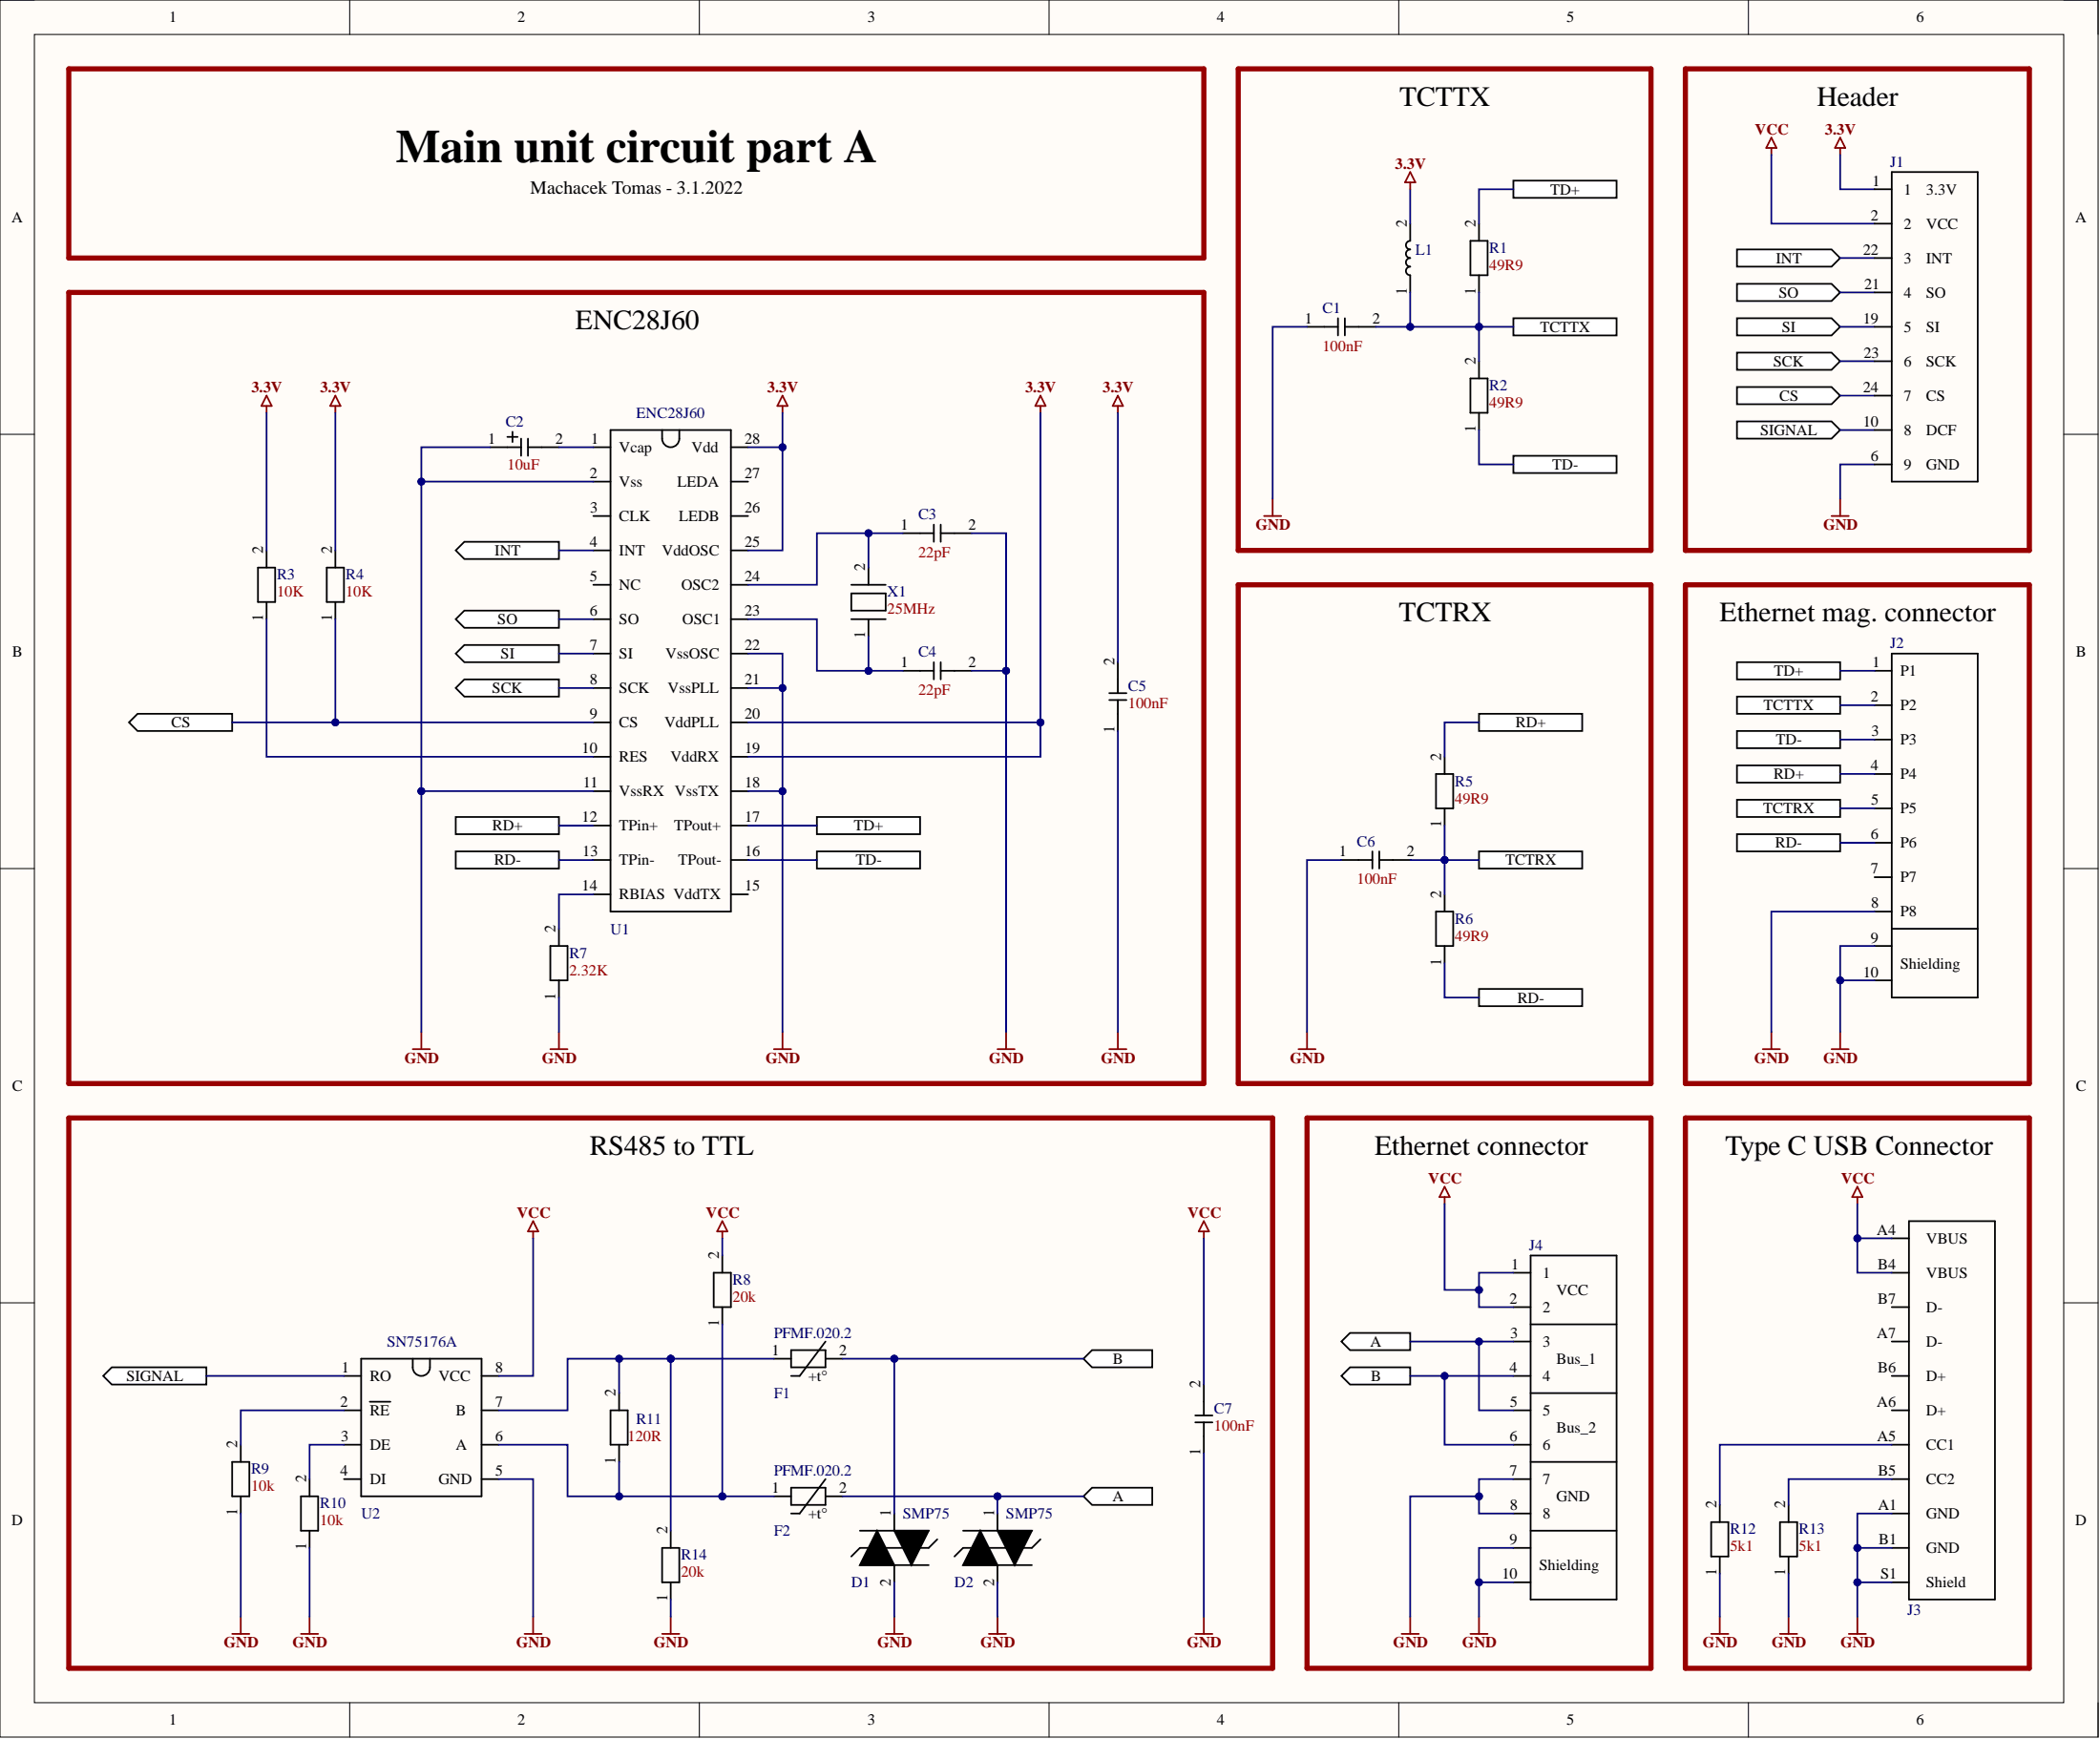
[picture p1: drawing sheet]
<svg xmlns="http://www.w3.org/2000/svg" width="310mm" height="256mm" viewBox="0 0 310 256" stroke-linecap="round" stroke-linejoin="round" font-family="sans-serif">
<path d="M0 0h309.5v256.2h-309.5z" fill-rule="evenodd" fill="#fffcf8"/>
<path d="M0 0h309.5v256.2h-309.5z" fill="none" stroke="#000" stroke-width=".14"/>
<path d="M5.1 5.1h299.3v246h-299.3z" fill-rule="evenodd" fill="#fffcf8"/>
<g fill="none" stroke="#000" stroke-width=".14">
<path d="M0 0h5.1M5.1 5.1h299.3v246h-299.3zM51.6 0v5.1M103.2 0v5.1M154.7 0v5.1M206.3 0v5.1M257.9 0v5.1M304.4 0h5.1v5.1M0 64.1h5.1M304.4 64.1h5.1M0 128.1h5.1M304.4 128.1h5.1"/>
<path d="M0 192.1h5.1M304.4 192.1h5.1M51.6 251.1v5.1M103.2 251.1v5.1M154.7 251.1v5.1M206.3 251.1v5.1M257.9 251.1v5.1M309.5 251.1v5.1"/>
</g>
<path d="M256.2 97.7h15.2v2.5h-15.2z" fill-rule="evenodd" fill="#fff"/>
<path d="M256.2 97.7h15.2v2.5h-15.2z" fill="none" stroke="#000" stroke-width=".25"/>
<path d="M256.2 102.7h15.2v2.6h-15.2z" fill-rule="evenodd" fill="#fff"/>
<path d="M256.2 102.7h15.2v2.6h-15.2z" fill="none" stroke="#000" stroke-width=".25"/>
<path d="M256.2 107.8h15.2v2.5h-15.2z" fill-rule="evenodd" fill="#fff"/>
<path d="M256.2 107.8h15.2v2.5h-15.2z" fill="none" stroke="#000" stroke-width=".25"/>
<path d="M256.2 112.9h15.2v2.5h-15.2z" fill-rule="evenodd" fill="#fff"/>
<path d="M256.2 112.9h15.2v2.5h-15.2z" fill="none" stroke="#000" stroke-width=".25"/>
<path d="M256.2 118h15.2v2.5h-15.2z" fill-rule="evenodd" fill="#fff"/>
<path d="M256.2 118h15.2v2.5h-15.2z" fill="none" stroke="#000" stroke-width=".25"/>
<path d="M256.2 123h15.2v2.6h-15.2z" fill-rule="evenodd" fill="#fff"/>
<path d="M216.9 35.5h2.5v5.1h-2.5zM218.1 33v2.5M192.8 48.2h4.5M197.3 46.9v2.6M198.4 46.9v2.6M198.4 48.2h4.5M216.9 55.8h2.5v5.1h-2.5zM218.1 40.6v2.5M218.1 53.3v2.5M218.1 60.9v2.5M256.2 123h15.2v2.6h-15.2z" fill="none" stroke="#000" stroke-width=".25"/>
<path d="M260 154.7h2.5M261.3 152.2v2.5M270.1 154.7h2.6M271.4 152.2v2.5" fill="none" stroke="#800000" stroke-width=".25"/>
<path d="M223.2 26.6h15.2v2.6h-15.2z" fill-rule="evenodd" fill="#fff"/>
<path d="M223.2 26.6h15.2v2.6h-15.2z" fill="none" stroke="#000" stroke-width=".25"/>
<path d="M223.2 46.9h15.2v2.6h-15.2z" fill-rule="evenodd" fill="#fff"/>
<path d="M223.2 46.9h15.2v2.6h-15.2z" fill="none" stroke="#000" stroke-width=".25"/>
<path d="M223.2 67.2h15.2v2.6h-15.2z" fill-rule="evenodd" fill="#fff"/>
<path d="M223.2 67.2h15.2v2.6h-15.2zM211.8 114.1h2.5v5.1h-2.5zM213.1 111.6v2.5M213.1 119.2v2.6M197.9 126.8h4.5M202.4 125.6v2.5M203.4 125.6v2.5M203.4 126.8h4.6M211.8 134.4h2.5v5.1h-2.5zM213.1 131.9v2.5M213.1 139.5v2.5" fill="none" stroke="#000" stroke-width=".25"/>
<path d="M186.4 76.1h2.6M187.7 73.6v2.5" fill="none" stroke="#800000" stroke-width=".25"/>
<path d="M218.1 105.3h15.3v2.5h-15.3z" fill-rule="evenodd" fill="#fff"/>
<path d="M218.1 105.3h15.3v2.5h-15.3z" fill="none" stroke="#000" stroke-width=".25"/>
<path d="M218.1 125.6h15.3v2.5h-15.3z" fill-rule="evenodd" fill="#fff"/>
<path d="M218.1 125.6h15.3v2.5h-15.3z" fill="none" stroke="#000" stroke-width=".25"/>
<path d="M218.1 145.9h15.3v2.5h-15.3z" fill-rule="evenodd" fill="#fff"/>
<path d="M208 33v2.5a.63 .63 0 0 0-.6 .7 .63 .63 0 0 0 .6 .6 .63 .63 0 0 0-.6 .6 .63 .63 0 0 0 .6 .7 .63 .63 0 0 0-.6 .6 .63 .63 0 0 0 .6 .6 .63 .63 0 0 0-.6 .7 .63 .63 0 0 0 .6 .6v2.5M38 83.7h2.6v5.1h-2.6zM39.3 81.2v2.5M39.3 88.8v2.5M48.2 83.7h2.5v5.1h-2.5zM49.5 81.2v2.5M49.5 88.8v2.5M81.2 139.5h2.5v5.1h-2.5zM82.4 137v2.5M82.4 144.6v2.5M218.1 145.9h15.3v2.5h-15.3z" fill="none" stroke="#000" stroke-width=".25"/>
<path d="M60.9 154.7h2.5M62.1 152.2v2.5M81.2 154.7h2.5M82.4 152.2v2.5M191.5 154.7h2.5M192.8 152.2v2.5" fill="none" stroke="#800000" stroke-width=".25"/>
<path d="M67.2 81.2l1.3-1.3h13.9v2.5h-13.9z" fill-rule="evenodd" fill="#fff"/>
<path d="M67.2 81.2l1.3-1.3h13.9v2.5h-13.9z" fill="none" stroke="#000" stroke-width=".25"/>
<path d="M67.2 91.3l1.3-1.2h13.9v2.5h-13.9z" fill-rule="evenodd" fill="#fff"/>
<path d="M67.2 91.3l1.3-1.2h13.9v2.5h-13.9z" fill="none" stroke="#000" stroke-width=".25"/>
<path d="M67.2 96.4l1.3-1.3h13.9v2.6h-13.9z" fill-rule="evenodd" fill="#fff"/>
<path d="M67.2 96.4l1.3-1.3h13.9v2.6h-13.9z" fill="none" stroke="#000" stroke-width=".25"/>
<path d="M67.2 101.5l1.3-1.3h13.9v2.5h-13.9z" fill-rule="evenodd" fill="#fff"/>
<path d="M67.2 101.5l1.3-1.3h13.9v2.5h-13.9z" fill="none" stroke="#000" stroke-width=".25"/>
<path d="M19 106.5l1.3-1.2h13.9v2.5h-13.9z" fill-rule="evenodd" fill="#fff"/>
<path d="M19 106.5l1.3-1.2h13.9v2.5h-13.9z" fill="none" stroke="#000" stroke-width=".25"/>
<path d="M67.2 120.5h15.2v2.5h-15.2z" fill-rule="evenodd" fill="#fff"/>
<path d="M67.2 120.5h15.2v2.5h-15.2z" fill="none" stroke="#000" stroke-width=".25"/>
<path d="M67.2 125.6h15.2v2.5h-15.2z" fill-rule="evenodd" fill="#fff"/>
<path d="M133.2 78.6h4.5M137.7 77.4v2.5M138.8 77.4v2.5M138.8 78.6h4.5M133.2 98.9h4.5M137.7 97.7v2.5M138.8 97.7v2.5M138.8 98.9h4.5M67.2 125.6h15.2v2.5h-15.2z" fill="none" stroke="#000" stroke-width=".25"/>
<path d="M115.4 58.3l.8 1.6h-1.5zM115.4 59.9v1M114.1 154.7h2.6M115.4 152.2v2.5M147.1 154.7h2.6M148.4 152.2v2.5" fill="none" stroke="#800000" stroke-width=".25"/>
<path d="M120.5 120.5h15.2v2.5h-15.2z" fill-rule="evenodd" fill="#fff"/>
<path d="M120.5 120.5h15.2v2.5h-15.2z" fill="none" stroke="#000" stroke-width=".25"/>
<path d="M120.5 125.6h15.2v2.5h-15.2z" fill-rule="evenodd" fill="#fff"/>
<path d="M120.5 125.6h15.2v2.5h-15.2z" fill="none" stroke="#000" stroke-width=".25"/>
<path d="M15.2 202.9l1.3-1.2h13.9v2.5h-13.9z" fill-rule="evenodd" fill="#fff"/>
<path d="M15.2 202.9l1.3-1.2h13.9v2.5h-13.9zM90 208h2.6v5.1h-2.6zM91.3 205.5v2.5M91.3 213.1v2.5" fill="none" stroke="#000" stroke-width=".25"/>
<path d="M78.6 180.1l.8 1.5h-1.5zM78.6 181.6v1M78.6 238.4v2.6M77.4 241h2.5" fill="none" stroke="#800000" stroke-width=".25"/>
<path d="M159.8 200.4l1.3-1.3h8.9v2.6h-8.9z" fill-rule="evenodd" fill="#fff"/>
<path d="M159.8 200.4l1.3-1.3h8.9v2.6h-8.9z" fill="none" stroke="#000" stroke-width=".25"/>
<path d="M159.8 220.7l1.3-1.3h8.9v2.5h-8.9z" fill-rule="evenodd" fill="#fff"/>
<g fill="none" stroke="#000" stroke-width=".25">
<path d="M164.9 97.7v4.5M163.6 103.2h2.5M163.6 102.2h2.5M164.9 103.2v4.6M105.3 187.7h2.5v5.1h-2.5zM106.5 185.2v2.5M106.5 192.8v2.5M116.7 199.1h5.1v2.6h-5.1zM121.8 197.9l-3.8 5h-1.3M34.2 215.6h2.6v5.1h-2.6zM35.5 213.1v2.5M45.7 218.1v2.6"/>
<path d="M114.1 200.4h2.6M116.7 219.4h5.1v2.5h-5.1zM121.8 200.4h2.5M121.8 218.1l-3.8 5.1h-1.3M176.3 209.8h2.5M176.3 208.8h2.5M177.6 204.2v4.6M177.6 209.8v4.5M35.5 220.7v2.5M44.4 220.7h2.5v5.1h-2.5zM45.7 225.8v2.5M97.7 228.3h2.5v5.1h-2.5z"/>
<path d="M98.9 225.8v2.5M98.9 233.4v2.5M114.1 220.7h2.6M121.8 220.7h2.5M126.8 225.8h10.2M126.8 230.8h10.2M129.4 225.8l2.5 5h-5.1zM131.9 225.8h5.1l-2.6 5zM131.9 223.2v2.6M131.9 230.8v2.6M138.2 227l-1.2 1.3h-10.2l-1.2 1.3M142 225.8h10.2"/>
<path d="M142 230.8h10.2M144.6 225.8l2.5 5h-5.1zM147.1 225.8h5.1l-2.5 5zM147.1 223.2v2.6M147.1 230.8v2.6M153.5 227l-1.3 1.3h-10.2l-1.2 1.3M159.8 220.7l1.3-1.3h8.9v2.5h-8.9z"/>
</g>
<path d="M129.4 225.8l2.5 5h-5.1zM131.9 225.8h5.1l-2.6 5zM144.6 225.8l2.5 5h-5.1zM147.1 225.8h5.1l-2.5 5z" fill="#000"/>
<g fill="none" stroke="#800000" stroke-width=".25">
<path d="M163.6 154.7h2.5M164.9 152.2v2.5M213.1 175l.7 1.5h-1.5zM213.1 176.5v1.1M106.5 180.1l.8 1.5h-1.5zM106.5 181.6v1M177.6 180.1l.7 1.5h-1.5zM177.6 181.6v1M98.9 238.4v2.6M131.9 238.4v2.6M147.1 238.4v2.6M177.6 238.4v2.6"/>
<path d="M208 238.4v2.6M218.1 238.4v2.6M97.7 241h2.5M130.6 241h2.6M145.9 241h2.5M176.3 241h2.5M206.7 241h2.6M216.9 241h2.5"/>
</g>
<path d="M197.9 202.9l1.2-1.2h8.9v2.5h-8.9z" fill-rule="evenodd" fill="#fff"/>
<path d="M197.9 202.9l1.2-1.2h8.9v2.5h-8.9z" fill="none" stroke="#000" stroke-width=".25"/>
<path d="M197.9 197.9l1.2-1.3h8.9v2.5h-8.9z" fill-rule="evenodd" fill="#fff"/>
<g fill="none" stroke="#000" stroke-width=".25">
<path d="M125.6 87.5h5v2.6h-5zM125.6 91.3h5M125.6 86.2h5M128.1 83.7v2.5M128.1 91.3v2.6M197.9 197.9l1.2-1.3h8.9v2.5h-8.9zM223.2 187.7h2.6M223.2 192.8h2.6M223.2 197.9h2.6M225.8 185.2h12.6v50.7h-12.6zM225.8 195.3h12.6M223.2 202.9h2.6"/>
<path d="M223.2 208h2.6M223.2 213.1h2.6M223.2 218.1h2.6M225.8 205.5h12.6M225.8 215.6h12.6M223.2 223.2h2.6M223.2 228.3h2.6M223.2 233.4h2.6M225.8 225.8h12.6M252.4 224.5h2.5v5.1h-2.5zM253.7 221.9v2.6M253.7 229.6v2.5"/>
<path d="M262.5 224.5h2.6v5.1h-2.6zM263.8 221.9v2.6M263.8 229.6v2.5"/>
</g>
<path d="M273.9 175l.8 1.5h-1.5zM273.9 176.5v1.1M253.7 238.4v2.6M263.8 238.4v2.6M273.9 238.4v2.6M252.4 241h2.5M262.5 241h2.6M272.7 241h2.5" fill="none" stroke="#800000" stroke-width=".25"/>
<path d="M248.6 86.2h50.7v73.6h-50.7zM10.1 164.9h177.6v81.1h-177.6zM192.8 164.9h50.7v81.1h-50.7zM248.6 164.9h50.7v81.1h-50.7z" fill="none" stroke="#980000" stroke-width=".76"/>
<path d="M256.2 36.8h13.9l1.3 1.3-1.3 1.2h-13.9z" fill-rule="evenodd" fill="#fff"/>
<path d="M256.2 36.8h13.9l1.3 1.3-1.3 1.2h-13.9z" fill="none" stroke="#000" stroke-width=".25"/>
<path d="M271.4 20.3l.8 1.5h-1.5zM271.4 21.8v1M270.1 76.1h2.6M271.4 73.6v2.5" fill="none" stroke="#800000" stroke-width=".25"/>
<path d="M256.2 57.1h13.9l1.3 1.2-1.3 1.3h-13.9z" fill-rule="evenodd" fill="#fff"/>
<path d="M256.2 57.1h13.9l1.3 1.2-1.3 1.3h-13.9z" fill="none" stroke="#000" stroke-width=".25"/>
<path d="M256.2 52h13.9l1.3 1.3-1.3 1.2h-13.9z" fill-rule="evenodd" fill="#fff"/>
<path d="M256.2 52h13.9l1.3 1.3-1.3 1.2h-13.9z" fill="none" stroke="#000" stroke-width=".25"/>
<path d="M256.2 46.9h13.9l1.3 1.3-1.3 1.3h-13.9z" fill-rule="evenodd" fill="#fff"/>
<path d="M256.2 46.9h13.9l1.3 1.3-1.3 1.3h-13.9z" fill="none" stroke="#000" stroke-width=".25"/>
<path d="M256.2 41.9h13.9l1.3 1.2-1.3 1.3h-13.9z" fill-rule="evenodd" fill="#fff"/>
<g fill="none" stroke="#000" stroke-width=".25">
<path d="M256.2 41.9h13.9l1.3 1.2-1.3 1.3h-13.9zM276.5 98.9h2.5M279 96.4h12.7v50.7h-12.7zM276.5 104h2.5M276.5 109.1h2.5M276.5 114.1h2.5M276.5 119.2h2.5M276.5 124.3h2.5M276.5 129.4h2.5M276.5 134.4h2.5M276.5 139.5h2.5M279 137h12.7"/>
<path d="M276.5 144.6h2.5"/>
</g>
<path d="M10.1 10.2h167.5v27.9h-167.5zM182.6 10.2h60.9v71h-60.9zM248.6 10.2h50.7v71h-50.7zM10.1 43.1h167.5v116.7h-167.5zM182.6 86.2h60.9v73.6h-60.9z" fill="none" stroke="#980000" stroke-width=".76"/>
<path d="M256.2 62.2h13.9l1.3 1.2-1.3 1.3h-13.9z" fill-rule="evenodd" fill="#fff"/>
<g fill="none" stroke="#000" stroke-width=".25">
<path d="M87.5 66h2.5M87.5 71h2.5M87.5 76.1h2.5M90 63.4h17.8v71h-17.8zM97.7 63.4v1.3a1.27 1.27 0 0 0 1.2 1.3 1.27 1.27 0 0 0 1.3-1.3v-1.3M107.8 66h2.5M107.8 71h2.5M107.8 76.1h2.5M256.2 62.2h13.9l1.3 1.2-1.3 1.3h-13.9zM87.5 81.2h2.5M87.5 86.2h2.5M87.5 91.3h2.5"/>
<path d="M87.5 96.4h2.5M107.8 81.2h2.5M107.8 86.2h2.5M107.8 91.3h2.5M107.8 96.4h2.5M87.5 101.5h2.5M87.5 106.5h2.5M87.5 111.6h2.5M87.5 116.7h2.5M107.8 101.5h2.5M107.8 106.5h2.5M107.8 111.6h2.5"/>
<path d="M107.8 116.7h2.5M87.5 121.8h2.5M87.5 126.8h2.5M87.5 131.9h2.5M107.8 121.8h2.5M107.8 126.8h2.5M107.8 131.9h2.5M50.7 202.9h2.6M50.7 208h2.6M50.7 213.1h2.6M50.7 218.1h2.6M53.3 200.4h17.7v20.3h-17.7z"/>
<path d="M54.5 206.7h3.1M60.9 200.4v1.3a1.27 1.27 0 0 0 1.2 1.2 1.27 1.27 0 0 0 1.3-1.2v-1.3M71 202.9h2.6M71 208h2.6M71 213.1h2.6M71 218.1h2.6"/>
</g>
<path d="M39.3 58.3l.8 1.6h-1.5zM39.3 59.9v1M49.5 58.3l.7 1.6h-1.5zM49.5 59.9v1M153.5 58.3l.7 1.6h-1.5zM153.5 59.9v1M164.9 58.3l.7 1.6h-1.5zM164.9 59.9v1M35.5 238.4v2.6M45.7 238.4v2.6M34.2 241h2.6M44.4 241h2.5" fill="none" stroke="#800000" stroke-width=".25"/>
<path d="M271.4 98.9h5.1M271.4 104h5.1M271.4 109.1h5.1M271.4 114.1h5.1M271.4 119.2h5.1M271.4 124.3h5.1M276.5 144.6h-5.1v7.6" fill="none" stroke="#000080" stroke-width=".25"/>
<circle cx="271.4" cy="144.6" r=".51" fill="#000080"/>
<circle cx="271.4" cy="144.6" r=".51" fill="none" stroke="#000080" stroke-width=".14"/>
<path d="M276.5 139.5h-5.1v5.1" fill="none" stroke="#000080" stroke-width=".25"/>
<circle cx="271.4" cy="144.6" r=".51" fill="#000080"/>
<circle cx="271.4" cy="144.6" r=".51" fill="none" stroke="#000080" stroke-width=".14"/>
<path d="M223.2 27.9h-5.1v5.1M192.8 48.2h-5.1v25.4M218.1 48.2h5.1M218.1 63.4v5.1h5.1M276.5 134.4h-15.2v17.8" fill="none" stroke="#000080" stroke-width=".25"/>
<circle cx="218.1" cy="48.2" r=".51" fill="#000080"/>
<circle cx="218.1" cy="48.2" r=".51" fill="none" stroke="#000080" stroke-width=".14"/>
<path d="M208 126.8h5.1" fill="none" stroke="#000080" stroke-width=".25"/>
<circle cx="213.1" cy="126.8" r=".51" fill="#000080"/>
<circle cx="213.1" cy="126.8" r=".51" fill="none" stroke="#000080" stroke-width=".14"/>
<path d="M218.1 106.5h-5v5.1M197.9 126.8h-5.1v25.4M213.1 126.8h5M213.1 142v5.1h5" fill="none" stroke="#000080" stroke-width=".25"/>
<circle cx="213.1" cy="126.8" r=".51" fill="#000080"/>
<circle cx="213.1" cy="126.8" r=".51" fill="none" stroke="#000080" stroke-width=".14"/>
<path d="M208 27.9v5.1M208 43.1v5.1" fill="none" stroke="#000080" stroke-width=".25"/>
<circle cx="208" cy="48.2" r=".51" fill="#000080"/>
<circle cx="208" cy="48.2" r=".51" fill="none" stroke="#000080" stroke-width=".14"/>
<path d="M49.5 91.3v15.2h38M87.5 131.9h-5.1v5.1M82.4 147.1v5.1" fill="none" stroke="#000080" stroke-width=".25"/>
<circle cx="49.5" cy="106.5" r=".51" fill="#000080"/>
<circle cx="49.5" cy="106.5" r=".51" fill="none" stroke="#000080" stroke-width=".14"/>
<path d="M39.3 60.9v20.3M49.5 60.9v20.3M39.3 91.3v20.3h48.2M62.1 116.7h25.4" fill="none" stroke="#000080" stroke-width=".25"/>
<circle cx="62.1" cy="116.7" r=".51" fill="#000080"/>
<circle cx="62.1" cy="116.7" r=".51" fill="none" stroke="#000080" stroke-width=".14"/>
<path d="M34.2 106.5h15.3" fill="none" stroke="#000080" stroke-width=".25"/>
<circle cx="49.5" cy="106.5" r=".51" fill="#000080"/>
<circle cx="49.5" cy="106.5" r=".51" fill="none" stroke="#000080" stroke-width=".14"/>
<path d="M115.4 60.9v5.1h-5.1" fill="none" stroke="#000080" stroke-width=".25"/>
<circle cx="115.4" cy="66" r=".51" fill="#000080"/>
<circle cx="115.4" cy="66" r=".51" fill="none" stroke="#000080" stroke-width=".14"/>
<path d="M115.4 66v15.2h-5.1" fill="none" stroke="#000080" stroke-width=".25"/>
<circle cx="115.4" cy="66" r=".51" fill="#000080"/>
<circle cx="115.4" cy="66" r=".51" fill="none" stroke="#000080" stroke-width=".14"/>
<path d="M143.3 78.6h5.1v20.3h-5.1" fill="none" stroke="#000080" stroke-width=".25"/>
<circle cx="148.4" cy="98.9" r=".51" fill="#000080"/>
<circle cx="148.4" cy="98.9" r=".51" fill="none" stroke="#000080" stroke-width=".14"/>
<path d="M110.3 96.4h5.1v5.1h-5.1" fill="none" stroke="#000080" stroke-width=".25"/>
<circle cx="115.4" cy="101.5" r=".51" fill="#000080"/>
<circle cx="115.4" cy="101.5" r=".51" fill="none" stroke="#000080" stroke-width=".14"/>
<path d="M153.5 60.9v45.6h-43.2" fill="none" stroke="#000080" stroke-width=".25"/>
<circle cx="153.5" cy="106.5" r=".51" fill="#000080"/>
<circle cx="153.5" cy="106.5" r=".51" fill="none" stroke="#000080" stroke-width=".14"/>
<path d="M153.5 106.5v5.1h-43.2" fill="none" stroke="#000080" stroke-width=".25"/>
<circle cx="153.5" cy="106.5" r=".51" fill="#000080"/>
<circle cx="153.5" cy="106.5" r=".51" fill="none" stroke="#000080" stroke-width=".14"/>
<path d="M128.1 83.7v-5.1h-7.6v7.6h-10.2M110.3 121.8h10.2M110.3 126.8h10.2" fill="none" stroke="#000080" stroke-width=".25"/>
<circle cx="128.1" cy="78.6" r=".51" fill="#000080"/>
<circle cx="128.1" cy="78.6" r=".51" fill="none" stroke="#000080" stroke-width=".14"/>
<path d="M110.3 91.3h10.2v7.6h7.6v-5" fill="none" stroke="#000080" stroke-width=".25"/>
<circle cx="128.1" cy="98.9" r=".51" fill="#000080"/>
<circle cx="128.1" cy="98.9" r=".51" fill="none" stroke="#000080" stroke-width=".14"/>
<path d="M128.1 78.6h5.1" fill="none" stroke="#000080" stroke-width=".25"/>
<circle cx="128.1" cy="78.6" r=".51" fill="#000080"/>
<circle cx="128.1" cy="78.6" r=".51" fill="none" stroke="#000080" stroke-width=".14"/>
<path d="M128.1 98.9h5.1" fill="none" stroke="#000080" stroke-width=".25"/>
<circle cx="128.1" cy="98.9" r=".51" fill="#000080"/>
<circle cx="128.1" cy="98.9" r=".51" fill="none" stroke="#000080" stroke-width=".14"/>
<g fill="none" stroke="#000080" stroke-width=".25">
<path d="M82.4 81.2h5.1M82.4 91.3h5.1M82.4 96.4h5.1M82.4 101.5h5.1M82.4 121.8h5.1M82.4 126.8h5.1M78.6 182.6v20.3h-5M106.5 182.6v2.6M177.6 182.6v21.6M177.6 214.3v24.1M98.9 235.9v2.5M131.9 233.4v5"/>
<path d="M147.1 220.7v2.5M147.1 233.4v5"/>
</g>
<circle cx="147.1" cy="220.7" r=".51" fill="#000080"/>
<circle cx="147.1" cy="220.7" r=".51" fill="none" stroke="#000080" stroke-width=".14"/>
<path d="M131.9 200.4v22.8" fill="none" stroke="#000080" stroke-width=".25"/>
<circle cx="131.9" cy="200.4" r=".51" fill="#000080"/>
<circle cx="131.9" cy="200.4" r=".51" fill="none" stroke="#000080" stroke-width=".14"/>
<path d="M106.5 195.3v25.4" fill="none" stroke="#000080" stroke-width=".25"/>
<circle cx="106.5" cy="220.7" r=".51" fill="#000080"/>
<circle cx="106.5" cy="220.7" r=".51" fill="none" stroke="#000080" stroke-width=".14"/>
<path d="M98.9 200.4v25.4" fill="none" stroke="#000080" stroke-width=".25"/>
<circle cx="98.9" cy="200.4" r=".51" fill="#000080"/>
<circle cx="98.9" cy="200.4" r=".51" fill="none" stroke="#000080" stroke-width=".14"/>
<path d="M98.9 200.4h15.2" fill="none" stroke="#000080" stroke-width=".25"/>
<circle cx="98.9" cy="200.4" r=".51" fill="#000080"/>
<circle cx="98.9" cy="200.4" r=".51" fill="none" stroke="#000080" stroke-width=".14"/>
<path d="M106.5 220.7h7.6" fill="none" stroke="#000080" stroke-width=".25"/>
<circle cx="106.5" cy="220.7" r=".51" fill="#000080"/>
<circle cx="106.5" cy="220.7" r=".51" fill="none" stroke="#000080" stroke-width=".14"/>
<path d="M91.3 215.6v5.1" fill="none" stroke="#000080" stroke-width=".25"/>
<circle cx="91.3" cy="220.7" r=".51" fill="#000080"/>
<circle cx="91.3" cy="220.7" r=".51" fill="none" stroke="#000080" stroke-width=".14"/>
<path d="M91.3 200.4v5.1" fill="none" stroke="#000080" stroke-width=".25"/>
<circle cx="91.3" cy="200.4" r=".51" fill="#000080"/>
<circle cx="91.3" cy="200.4" r=".51" fill="none" stroke="#000080" stroke-width=".14"/>
<path d="M115.4 101.5v15.2h-5.1M30.4 202.9h20.3M73.6 218.1h5v20.3" fill="none" stroke="#000080" stroke-width=".25"/>
<circle cx="115.4" cy="116.7" r=".51" fill="#000080"/>
<circle cx="115.4" cy="116.7" r=".51" fill="none" stroke="#000080" stroke-width=".14"/>
<circle cx="115.4" cy="101.5" r=".51" fill="#000080"/>
<circle cx="115.4" cy="101.5" r=".51" fill="none" stroke="#000080" stroke-width=".14"/>
<path d="M115.4 116.7v35.5" fill="none" stroke="#000080" stroke-width=".25"/>
<circle cx="115.4" cy="116.7" r=".51" fill="#000080"/>
<circle cx="115.4" cy="116.7" r=".51" fill="none" stroke="#000080" stroke-width=".14"/>
<path d="M164.9 60.9v36.8M164.9 107.8v44.4M218.1 220.7h-10.1v17.7" fill="none" stroke="#000080" stroke-width=".25"/>
<circle cx="218.1" cy="220.7" r=".51" fill="#000080"/>
<circle cx="218.1" cy="220.7" r=".51" fill="none" stroke="#000080" stroke-width=".14"/>
<path d="M213.1 177.6v12.6h5" fill="none" stroke="#000080" stroke-width=".25"/>
<circle cx="218.1" cy="190.2" r=".51" fill="#000080"/>
<circle cx="218.1" cy="190.2" r=".51" fill="none" stroke="#000080" stroke-width=".14"/>
<path d="M218.1 197.9v10.1h5.1" fill="none" stroke="#000080" stroke-width=".25"/>
<circle cx="218.1" cy="197.9" r=".51" fill="#000080"/>
<circle cx="218.1" cy="197.9" r=".51" fill="none" stroke="#000080" stroke-width=".14"/>
<path d="M213.1 202.9v10.2h10.1" fill="none" stroke="#000080" stroke-width=".25"/>
<circle cx="213.1" cy="202.9" r=".51" fill="#000080"/>
<circle cx="213.1" cy="202.9" r=".51" fill="none" stroke="#000080" stroke-width=".14"/>
<path d="M218.1 233.4h5.1" fill="none" stroke="#000080" stroke-width=".25"/>
<circle cx="218.1" cy="233.4" r=".51" fill="#000080"/>
<circle cx="218.1" cy="233.4" r=".51" fill="none" stroke="#000080" stroke-width=".14"/>
<path d="M253.7 232.1v6.3M263.8 232.1v6.3M273.9 233.4v5" fill="none" stroke="#000080" stroke-width=".25"/>
<circle cx="274" cy="233.4" r=".51" fill="#000080"/>
<circle cx="274" cy="233.4" r=".51" fill="none" stroke="#000080" stroke-width=".14"/>
<path d="M208 202.9h15.2" fill="none" stroke="#000080" stroke-width=".25"/>
<circle cx="213.1" cy="202.9" r=".51" fill="#000080"/>
<circle cx="213.1" cy="202.9" r=".51" fill="none" stroke="#000080" stroke-width=".14"/>
<path d="M208 197.9h15.2" fill="none" stroke="#000080" stroke-width=".25"/>
<circle cx="218.1" cy="197.9" r=".51" fill="#000080"/>
<circle cx="218.1" cy="197.9" r=".51" fill="none" stroke="#000080" stroke-width=".14"/>
<path d="M223.2 228.3h-5.1v10.1" fill="none" stroke="#000080" stroke-width=".25"/>
<circle cx="218.1" cy="233.4" r=".51" fill="#000080"/>
<circle cx="218.1" cy="233.4" r=".51" fill="none" stroke="#000080" stroke-width=".14"/>
<path d="M223.2 218.1h-5.1v5.1h5.1" fill="none" stroke="#000080" stroke-width=".25"/>
<circle cx="218.1" cy="220.7" r=".51" fill="#000080"/>
<circle cx="218.1" cy="220.7" r=".51" fill="none" stroke="#000080" stroke-width=".14"/>
<path d="M223.2 187.7h-5.1v5.1h5.1" fill="none" stroke="#000080" stroke-width=".25"/>
<circle cx="218.1" cy="190.2" r=".51" fill="#000080"/>
<circle cx="218.1" cy="190.2" r=".51" fill="none" stroke="#000080" stroke-width=".14"/>
<path d="M124.3 220.7h35.5" fill="none" stroke="#000080" stroke-width=".25"/>
<circle cx="147.1" cy="220.7" r=".51" fill="#000080"/>
<circle cx="147.1" cy="220.7" r=".51" fill="none" stroke="#000080" stroke-width=".14"/>
<path d="M124.3 200.4h35.5" fill="none" stroke="#000080" stroke-width=".25"/>
<circle cx="131.9" cy="200.4" r=".51" fill="#000080"/>
<circle cx="131.9" cy="200.4" r=".51" fill="none" stroke="#000080" stroke-width=".14"/>
<path d="M148.4 98.9v53.3" fill="none" stroke="#000080" stroke-width=".25"/>
<circle cx="148.4" cy="98.9" r=".51" fill="#000080"/>
<circle cx="148.4" cy="98.9" r=".51" fill="none" stroke="#000080" stroke-width=".14"/>
<path d="M271.4 22.8v5.1h5.1M271.4 38.1h5.1M202.9 48.2h15.2M271.4 58.3h5.1M271.4 43.1h5.1M271.4 48.2h5.1M271.4 53.3h5.1M276.5 68.5h-5.1v5.1" fill="none" stroke="#000080" stroke-width=".25"/>
<circle cx="218.1" cy="48.2" r=".51" fill="#000080"/>
<circle cx="218.1" cy="48.2" r=".51" fill="none" stroke="#000080" stroke-width=".14"/>
<circle cx="208" cy="48.2" r=".51" fill="#000080"/>
<circle cx="208" cy="48.2" r=".51" fill="none" stroke="#000080" stroke-width=".14"/>
<path d="M218.1 43.1v10.2" fill="none" stroke="#000080" stroke-width=".25"/>
<circle cx="218.1" cy="48.2" r=".51" fill="#000080"/>
<circle cx="218.1" cy="48.2" r=".51" fill="none" stroke="#000080" stroke-width=".14"/>
<path d="M213.1 121.8v10.1" fill="none" stroke="#000080" stroke-width=".25"/>
<circle cx="213.1" cy="126.8" r=".51" fill="#000080"/>
<circle cx="213.1" cy="126.8" r=".51" fill="none" stroke="#000080" stroke-width=".14"/>
<path d="M271.4 63.4h5.1M73.6 213.1h10.1v7.6h22.8" fill="none" stroke="#000080" stroke-width=".25"/>
<circle cx="91.3" cy="220.7" r=".51" fill="#000080"/>
<circle cx="91.3" cy="220.7" r=".51" fill="none" stroke="#000080" stroke-width=".14"/>
<circle cx="106.5" cy="220.7" r=".51" fill="#000080"/>
<circle cx="106.5" cy="220.7" r=".51" fill="none" stroke="#000080" stroke-width=".14"/>
<path d="M98.9 200.4h-15.2v7.6h-10.1" fill="none" stroke="#000080" stroke-width=".25"/>
<circle cx="91.3" cy="200.4" r=".51" fill="#000080"/>
<circle cx="91.3" cy="200.4" r=".51" fill="none" stroke="#000080" stroke-width=".14"/>
<circle cx="98.9" cy="200.4" r=".51" fill="#000080"/>
<circle cx="98.9" cy="200.4" r=".51" fill="none" stroke="#000080" stroke-width=".14"/>
<path d="M261.3 22.8v10.2h15.2M87.5 71h-25.4v81.2M50.7 208h-15.2v5.1M50.7 213.1h-5v5M35.5 223.2v15.2M45.7 228.3v10.1" fill="none" stroke="#000080" stroke-width=".25"/>
<path d="M208 25.4l.8 1.5h-1.6zM208 26.9v1M261.3 20.3l.7 1.5h-1.5zM261.3 21.8v1" fill="none" stroke="#800000" stroke-width=".25"/>
<g fill="none" stroke="#000" stroke-width=".25">
<path d="M276.5 27.9h2.5M276.5 38.1h2.5M276.5 33h2.5M279 25.4h12.7v45.6h-12.7zM276.5 43.1h2.5M276.5 48.2h2.5M276.5 53.3h2.5M276.5 58.3h2.5M72.3 66h4.6M74.8 64.4h1.6M75.6 63.7v1.5M76.9 64.7v2.5"/>
<path d="M77.9 64.7v2.5M77.9 66h4.5M276.5 68.5h2.5M276.5 63.4h2.5"/>
</g>
<circle cx="62.1" cy="71" r=".51" fill="#000080"/>
<circle cx="62.1" cy="71" r=".51" fill="none" stroke="#000080" stroke-width=".14"/>
<circle cx="62.1" cy="116.7" r=".51" fill="#000080"/>
<circle cx="62.1" cy="116.7" r=".51" fill="none" stroke="#000080" stroke-width=".14"/>
<path d="M72.3 66h-10.2v5" fill="none" stroke="#000080" stroke-width=".25"/>
<circle cx="62.1" cy="71" r=".51" fill="#000080"/>
<circle cx="62.1" cy="71" r=".51" fill="none" stroke="#000080" stroke-width=".14"/>
<path d="M82.4 66h5.1M279 223.2h-5.1v10.2h5.1" fill="none" stroke="#000080" stroke-width=".25"/>
<path d="M279 182.6h2.6M279 187.7h2.6M279 192.8h2.6M279 197.9h2.6M281.6 180.1h12.6v55.8h-12.6zM279 202.9h2.6M279 208h2.6M279 213.1h2.6M279 218.1h2.6M279 223.2h2.6M279 228.3h2.6M279 233.4h2.6" fill="none" stroke="#000" stroke-width=".25"/>
<circle cx="274" cy="228.3" r=".51" fill="#000080"/>
<circle cx="274" cy="228.3" r=".51" fill="none" stroke="#000080" stroke-width=".14"/>
<circle cx="274" cy="233.4" r=".51" fill="#000080"/>
<circle cx="274" cy="233.4" r=".51" fill="none" stroke="#000080" stroke-width=".14"/>
<path d="M279 213.1h-25.3v8.8M273.9 228.3h5.1" fill="none" stroke="#000080" stroke-width=".25"/>
<circle cx="274" cy="228.3" r=".51" fill="#000080"/>
<circle cx="274" cy="228.3" r=".51" fill="none" stroke="#000080" stroke-width=".14"/>
<path d="M273.9 177.6v5h5.1" fill="none" stroke="#000080" stroke-width=".25"/>
<circle cx="274" cy="182.6" r=".51" fill="#000080"/>
<circle cx="274" cy="182.6" r=".51" fill="none" stroke="#000080" stroke-width=".14"/>
<path d="M273.9 182.6v5.1h5.1" fill="none" stroke="#000080" stroke-width=".25"/>
<circle cx="274" cy="182.6" r=".51" fill="#000080"/>
<circle cx="274" cy="182.6" r=".51" fill="none" stroke="#000080" stroke-width=".14"/>
<path d="M279 218.1h-15.2v3.8" fill="none" stroke="#000080" stroke-width=".25"/>
<text font-size="6.9" x="58.4" y="23.9">Main unit circuit part A</text>
<g font-size="4.1">
<text x="206.4" y="15.6">TCTTX</text>
<text x="268" y="15.6">Header</text>
<text x="84.9" y="48.6">ENC28J60</text>
<text x="206.4" y="91.7">TCTRX</text>
<text x="253.7" y="91.7">Ethernet mag. connector</text>
<text x="87" y="170.3">RS485 to TTL</text>
<text x="202.8" y="170.3">Ethernet connector</text>
<text x="254.5" y="170.3">Type C USB Connector</text>
</g>
<text font-size="2.7" x="78.2" y="28.6">Machacek Tomas - 3.1.2022</text>
<g font-size="2.3">
<text x="24.9" y="3.3">1</text>
<text x="76.3" y="3.3">2</text>
<text x="128" y="3.3">3</text>
<text x="179.5" y="3.3">4</text>
<text x="231.1" y="3.3">5</text>
<text x="282.6" y="3.3">6</text>
<text x="228.7" y="28.7">TD+</text>
<text x="276.1" y="27.4">1</text>
<text x="280.8" y="28.7">1</text>
<text x="284.1" y="28.7">3.3V</text>
<text x="1.7" y="32.8">A</text>
<text x="207.5" y="33.5" transform="rotate(-90 207.5 33.5)">2</text>
<text x="217.6" y="33.5" transform="rotate(-90 217.6 33.5)">2</text>
<text x="275.9" y="32.5">2</text>
<text x="280.8" y="33.7">2</text>
<text x="284.1" y="33.7">VCC</text>
<text x="306.1" y="32.8">A</text>
<text x="261.9" y="38.8">INT</text>
<text x="274.8" y="37.5">22</text>
<text x="280.8" y="38.8">3</text>
<text x="284.1" y="38.8">INT</text>
<text x="192.4" y="47.7">1</text>
<text x="202.4" y="47.7">2</text>
<text x="207.5" y="43.5" transform="rotate(-90 207.5 43.5)">1</text>
<text x="217.6" y="43.5" transform="rotate(-90 217.6 43.5)">1</text>
<text x="262.4" y="43.9">SO</text>
<text x="274.8" y="47.7">19</text>
<text x="275" y="42.6">21</text>
<text x="280.8" y="43.9">4</text>
<text x="284.1" y="43.9">SO</text>
<text x="217.6" y="53.8" transform="rotate(-90 217.6 53.8)">2</text>
<text x="227.2" y="49">TCTTX</text>
<text x="262.8" y="49">SI</text>
<text x="274.9" y="52.8">23</text>
<text x="280.8" y="49">5</text>
<text x="284.1" y="49">SI</text>
<text x="261.6" y="54">SCK</text>
<text x="262.5" y="59.1">CS</text>
<text x="274.8" y="57.8">24</text>
<text x="280.8" y="54">6</text>
<text x="280.8" y="59.1">7</text>
<text x="284.1" y="54">SCK</text>
<text x="284.1" y="59.1">CS</text>
<text x="72" y="65.4">1</text>
<text x="81.9" y="65.4">2</text>
<text x="87.2" y="65.4">1</text>
<text x="109.8" y="65.4">28</text>
<text x="217.6" y="63.8" transform="rotate(-90 217.6 63.8)">1</text>
<text x="259.6" y="64.2">SIGNAL</text>
<text x="274.8" y="62.9">10</text>
<text x="280.8" y="64.2">8</text>
<text x="284.1" y="64.2">DCF</text>
<text x="87" y="70.5">2</text>
<text x="91.3" y="66.7">Vcap</text>
<text x="91.3" y="71.8">Vss</text>
<text x="99.9" y="71.8">LEDA</text>
<text x="102" y="66.7">Vdd</text>
<text x="109.8" y="70.5">27</text>
<text x="229" y="69.3">TD-</text>
<text x="275.9" y="68">6</text>
<text x="280.8" y="69.3">9</text>
<text x="284.1" y="69.3">GND</text>
<text x="87" y="75.6">3</text>
<text x="91.3" y="76.9">CLK</text>
<text x="100.1" y="76.9">LEDB</text>
<text x="109.8" y="75.6">26</text>
<text x="38.8" y="81.7" transform="rotate(-90 38.8 81.7)">2</text>
<text x="49" y="81.7" transform="rotate(-90 49 81.7)">2</text>
<text x="73" y="81.9">INT</text>
<text x="87" y="80.7">4</text>
<text x="91.3" y="81.9">INT</text>
<text x="97.7" y="81.9">VddOSC</text>
<text x="109.8" y="80.7">25</text>
<text x="132.8" y="78.1">1</text>
<text x="142.8" y="78.1">2</text>
<text x="87" y="85.7">5</text>
<text x="91.3" y="87">NC</text>
<text x="100.5" y="87">OSC2</text>
<text x="109.8" y="85.7">24</text>
<text x="127.6" y="84.2" transform="rotate(-90 127.6 84.2)">2</text>
<text x="38.8" y="91.7" transform="rotate(-90 38.8 91.7)">1</text>
<text x="49" y="91.7" transform="rotate(-90 49 91.7)">1</text>
<text x="73.4" y="92.1">SO</text>
<text x="87" y="90.8">6</text>
<text x="87" y="95.9">7</text>
<text x="91.3" y="92.1">SO</text>
<text x="100.7" y="92.1">OSC1</text>
<text x="109.8" y="95.9">22</text>
<text x="109.8" y="90.8">23</text>
<text x="127.6" y="94.2" transform="rotate(-90 127.6 94.2)">1</text>
<text x="1.8" y="96.9">B</text>
<text x="73.9" y="97.2">SI</text>
<text x="87" y="101">8</text>
<text x="91.3" y="97.2">SI</text>
<text x="98.2" y="97.2">VssOSC</text>
<text x="109.8" y="101">21</text>
<text x="132.8" y="98.4">1</text>
<text x="142.8" y="98.4">2</text>
<text x="164.4" y="98.2" transform="rotate(-90 164.4 98.2)">2</text>
<text x="261.6" y="99.7">TD+</text>
<text x="276.1" y="98.4">1</text>
<text x="280.3" y="99.7">P1</text>
<text x="306.2" y="96.9">B</text>
<text x="25.3" y="107.3">CS</text>
<text x="72.6" y="102.2">SCK</text>
<text x="87" y="106">9</text>
<text x="91.3" y="102.2">SCK</text>
<text x="91.3" y="107.3">CS</text>
<text x="98" y="107.3">VddPLL</text>
<text x="98.5" y="102.2">VssPLL</text>
<text x="109.8" y="106">20</text>
<text x="223.6" y="107.3">RD+</text>
<text x="260.1" y="104.8">TCTTX</text>
<text x="275.9" y="103.5">2</text>
<text x="280.3" y="104.8">P2</text>
<text x="85.8" y="111.1">10</text>
<text x="91.3" y="112.4">RES</text>
<text x="98.9" y="112.4">VddRX</text>
<text x="109.8" y="111.1">19</text>
<text x="164.4" y="108.1" transform="rotate(-90 164.4 108.1)">1</text>
<text x="212.6" y="112.1" transform="rotate(-90 212.6 112.1)">2</text>
<text x="261.9" y="109.8">TD-</text>
<text x="275.9" y="113.6">4</text>
<text x="276" y="108.6">3</text>
<text x="280.3" y="109.8">P3</text>
<text x="86" y="116.2">11</text>
<text x="91.3" y="117.4">VssRX VssTX</text>
<text x="109.8" y="116.2">18</text>
<text x="260.1" y="120">TCTRX</text>
<text x="261.6" y="114.9">RD+</text>
<text x="276" y="118.7">5</text>
<text x="280.3" y="114.9">P4</text>
<text x="280.3" y="120">P5</text>
<text x="72.6" y="122.5">RD+</text>
<text x="85.8" y="121.3">12</text>
<text x="91.3" y="122.5">TPin+</text>
<text x="99.4" y="122.5">TPout+</text>
<text x="109.8" y="121.3">17</text>
<text x="125.9" y="122.5">TD+</text>
<text x="212.6" y="122.1" transform="rotate(-90 212.6 122.1)">1</text>
<text x="261.9" y="125.1">RD-</text>
<text x="275.9" y="123.8">6</text>
<text x="280.3" y="125.1">P6</text>
<text x="72.9" y="127.6">RD-</text>
<text x="85.8" y="131.4">14</text>
<text x="85.9" y="126.3">13</text>
<text x="91.3" y="127.6">TPin-</text>
<text x="100" y="127.6">TPout-</text>
<text x="109.8" y="131.4">15</text>
<text x="109.8" y="126.3">16</text>
<text x="126.2" y="127.6">TD-</text>
<text x="197.5" y="126.3">1</text>
<text x="207.5" y="126.3">2</text>
<text x="222" y="127.6">TCTRX</text>
<text x="275.9" y="128.9">7</text>
<text x="280.3" y="130.1">P7</text>
<text x="81.9" y="137.5" transform="rotate(-90 81.9 137.5)">2</text>
<text x="91.3" y="132.7">RBIAS VddTX</text>
<text x="212.6" y="132.4" transform="rotate(-90 212.6 132.4)">2</text>
<text x="276" y="133.9">8</text>
<text x="280.3" y="135.2">P8</text>
<text x="212.6" y="142.4" transform="rotate(-90 212.6 142.4)">1</text>
<text x="275.9" y="139">9</text>
<text x="280.3" y="142.8">Shielding</text>
<text x="81.9" y="147.5" transform="rotate(-90 81.9 147.5)">1</text>
<text x="223.8" y="147.9">RD-</text>
<text x="274.8" y="144.1">10</text>
<text x="1.8" y="160.9">C</text>
<text x="306.2" y="160.9">C</text>
<text x="106" y="185.7" transform="rotate(-90 106 185.7)">2</text>
<text x="276.8" y="182.1">A4</text>
<text x="284.1" y="183.4">VBUS</text>
<text x="222.9" y="187.2">1</text>
<text x="227.5" y="188.5">1</text>
<text x="229.6" y="191">VCC</text>
<text x="277" y="187.2">B4</text>
<text x="284.1" y="188.5">VBUS</text>
<text x="106" y="195.7" transform="rotate(-90 106 195.7)">1</text>
<text x="222.7" y="192.3">2</text>
<text x="222.8" y="197.3">3</text>
<text x="227.5" y="193.5">2</text>
<text x="276.8" y="197.3">A7</text>
<text x="277" y="192.3">B7</text>
<text x="284.1" y="193.5">D-</text>
<text x="18.6" y="203.7">SIGNAL</text>
<text x="50.4" y="202.4">1</text>
<text x="54.5" y="203.7">RO</text>
<text x="64.7" y="203.7">VCC</text>
<text x="73.1" y="202.4">8</text>
<text x="113.8" y="199.9">1</text>
<text x="119.2" y="203.7">+t°</text>
<text x="123.8" y="199.9">2</text>
<text x="164.2" y="201.1">B</text>
<text x="202.1" y="198.6">A</text>
<text x="202.2" y="203.7">B</text>
<text x="222.7" y="202.4">4</text>
<text x="227.5" y="198.6">3</text>
<text x="227.5" y="203.7">4</text>
<text x="229.6" y="201.1">Bus_1</text>
<text x="277" y="202.4">B6</text>
<text x="284.1" y="198.6">D-</text>
<text x="284.1" y="203.7">D+</text>
<text x="50.2" y="207.5">2</text>
<text x="54.5" y="208.8">RE</text>
<text x="67.2" y="208.8">B</text>
<text x="73.1" y="207.5">7</text>
<text x="90.8" y="206" transform="rotate(-90 90.8 206)">2</text>
<text x="177.1" y="204.7" transform="rotate(-90 177.1 204.7)">2</text>
<text x="222.7" y="207.5">5</text>
<text x="227.5" y="208.8">5</text>
<text x="276.8" y="207.5">A6</text>
<text x="284.1" y="208.8">D+</text>
<text x="35" y="213.6" transform="rotate(-90 35 213.6)">2</text>
<text x="50.3" y="212.6">3</text>
<text x="54.5" y="213.8">DE</text>
<text x="67.2" y="213.8">A</text>
<text x="73.1" y="212.6">6</text>
<text x="90.8" y="215.9" transform="rotate(-90 90.8 215.9)">1</text>
<text x="177.1" y="214.7" transform="rotate(-90 177.1 214.7)">1</text>
<text x="222.7" y="212.6">6</text>
<text x="227.5" y="213.8">6</text>
<text x="229.6" y="211.3">Bus_2</text>
<text x="276.9" y="212.6">A5</text>
<text x="284.1" y="213.8">CC1</text>
<text x="45.2" y="218.6" transform="rotate(-90 45.2 218.6)">2</text>
<text x="50.2" y="217.6">4</text>
<text x="54.5" y="218.9">DI</text>
<text x="64.7" y="218.9">GND</text>
<text x="73.1" y="217.6">5</text>
<text x="113.8" y="220.2">1</text>
<text x="123.8" y="220.2">2</text>
<text x="164.1" y="221.4">A</text>
<text x="222.7" y="217.6">7</text>
<text x="227.5" y="218.9">7</text>
<text x="229.6" y="221.4">GND</text>
<text x="277" y="217.6">B5</text>
<text x="284.1" y="218.9">CC2</text>
<text x="1.7" y="224.9">D</text>
<text x="35" y="223.6" transform="rotate(-90 35 223.6)">1</text>
<text x="98.4" y="226.3" transform="rotate(-90 98.4 226.3)">2</text>
<text x="119.2" y="224">+t°</text>
<text x="131.4" y="223.7" transform="rotate(-90 131.4 223.7)">1</text>
<text x="146.6" y="223.7" transform="rotate(-90 146.6 223.7)">1</text>
<text x="222.7" y="227.8">9</text>
<text x="222.7" y="222.7">8</text>
<text x="227.5" y="224">8</text>
<text x="253.1" y="222.5" transform="rotate(-90 253.1 222.5)">2</text>
<text x="263.3" y="222.5" transform="rotate(-90 263.3 222.5)">2</text>
<text x="277" y="222.7">A1</text>
<text x="277.1" y="227.8">B1</text>
<text x="284.1" y="224">GND</text>
<text x="306.1" y="224.9">D</text>
<text x="45.2" y="228.6" transform="rotate(-90 45.2 228.6)">1</text>
<text x="131.4" y="233.9" transform="rotate(-90 131.4 233.9)">2</text>
<text x="146.6" y="233.9" transform="rotate(-90 146.6 233.9)">2</text>
<text x="221.5" y="232.9">10</text>
<text x="227" y="231.6">Shielding</text>
<text x="253.1" y="232.4" transform="rotate(-90 253.1 232.4)">1</text>
<text x="263.3" y="232.4" transform="rotate(-90 263.3 232.4)">1</text>
<text x="277.4" y="232.9">S1</text>
<text x="284.1" y="229">GND</text>
<text x="98.4" y="236.2" transform="rotate(-90 98.4 236.2)">1</text>
<text x="284.1" y="234.1">Shield</text>
<text x="24.9" y="254.4">1</text>
<text x="76.3" y="254.4">2</text>
<text x="128" y="254.4">3</text>
<text x="179.5" y="254.4">4</text>
<text x="231.1" y="254.4">5</text>
<text x="282.6" y="254.4">6</text>
</g>
<g font-size="2.3" fill="#800000">
<text x="258.9" y="19.8">VCC</text>
<text x="269.2" y="19.8">3.3V</text>
<text x="205.8" y="24.9">3.3V</text>
<text x="37.1" y="57.8">3.3V</text>
<text x="47.2" y="57.8">3.3V</text>
<text x="113.2" y="57.8">3.3V</text>
<text x="151.2" y="57.8">3.3V</text>
<text x="162.6" y="57.8">3.3V</text>
<text x="185.2" y="78.1">GND</text>
<text x="268.9" y="78.1">GND</text>
<text x="59.7" y="156.8">GND</text>
<text x="79.9" y="156.8">GND</text>
<text x="112.9" y="156.8">GND</text>
<text x="145.9" y="156.8">GND</text>
<text x="162.4" y="156.8">GND</text>
<text x="190.3" y="156.8">GND</text>
<text x="258.8" y="156.8">GND</text>
<text x="268.9" y="156.8">GND</text>
<text x="76.2" y="179.6">VCC</text>
<text x="104.1" y="179.6">VCC</text>
<text x="175.2" y="179.6">VCC</text>
<text x="210.7" y="174.5">VCC</text>
<text x="271.5" y="174.5">VCC</text>
<text x="33" y="243">GND</text>
<text x="43.2" y="243">GND</text>
<text x="76.1" y="243">GND</text>
<text x="96.4" y="243">GND</text>
<text x="129.4" y="243">GND</text>
<text x="144.6" y="243">GND</text>
<text x="175.1" y="243">GND</text>
<text x="205.5" y="243">GND</text>
<text x="215.7" y="243">GND</text>
<text x="251.2" y="243">GND</text>
<text x="261.3" y="243">GND</text>
<text x="271.5" y="243">GND</text>
</g>
<g font-size="2.3" fill="#000080">
<text x="278.8" y="24.6">J1</text>
<text x="208.8" y="37.5">L1</text>
<text x="219.7" y="37.3">R1</text>
<text x="195.1" y="46.2">C1</text>
<text x="219.7" y="57.6">R2</text>
<text x="74.6" y="62.9">C2</text>
<text x="93.9" y="61.6">ENC28J60</text>
<text x="135.5" y="76.6">C3</text>
<text x="40.8" y="85.5">R3</text>
<text x="51" y="85.5">R4</text>
<text x="130.9" y="88">X1</text>
<text x="278.8" y="95.6">J2</text>
<text x="135.5" y="96.9">C4</text>
<text x="166.4" y="102">C5</text>
<text x="214.6" y="115.9">R5</text>
<text x="200.1" y="124.8">C6</text>
<text x="90" y="137.7">U1</text>
<text x="214.6" y="136.2">R6</text>
<text x="84" y="141.3">R7</text>
<text x="225.5" y="184.4">J4</text>
<text x="108.1" y="189.5">R8</text>
<text x="114.1" y="197.3">PFMF.020.2</text>
<text x="57.1" y="198.6">SN75176A</text>
<text x="114.1" y="206.2">F1</text>
<text x="179.1" y="208.5">C7</text>
<text x="93.9" y="210">R11</text>
<text x="37" y="217.4">R9</text>
<text x="114.1" y="217.6">PFMF.020.2</text>
<text x="47.2" y="222.5">R10</text>
<text x="53.3" y="224">U2</text>
<text x="114.1" y="226.5">F2</text>
<text x="133.2" y="224">SMP75</text>
<text x="148.4" y="224">SMP75</text>
<text x="255.2" y="226.3">R12</text>
<text x="265.3" y="226.3">R13</text>
<text x="100.4" y="230.1">R14</text>
<text x="125.6" y="234.1">D1</text>
<text x="140.8" y="234.1">D2</text>
<text x="281.3" y="238.2">J3</text>
</g>
<g font-size="2.3" fill="#980000">
<text x="219.7" y="39.8">49R9</text>
<text x="195.1" y="51.8">100nF</text>
<text x="219.7" y="60.1">49R9</text>
<text x="74.8" y="69.3">10uF</text>
<text x="135.5" y="82.2">22pF</text>
<text x="40.8" y="88">10K</text>
<text x="51" y="88">10K</text>
<text x="130.9" y="90.6">25MHz</text>
<text x="135.5" y="102.5">22pF</text>
<text x="166.4" y="104.5">100nF</text>
<text x="214.6" y="118.5">49R9</text>
<text x="200.1" y="130.4">100nF</text>
<text x="84" y="143.8">2.32K</text>
<text x="214.6" y="138.8">49R9</text>
<text x="108.1" y="192">20k</text>
<text x="92.6" y="212.6">120R</text>
<text x="179.1" y="211">100nF</text>
<text x="37" y="219.9">10k</text>
<text x="47.2" y="225">10k</text>
<text x="100.4" y="232.6">20k</text>
<text x="255.2" y="228.8">5k1</text>
<text x="265.3" y="228.8">5k1</text>
</g>
</svg>
